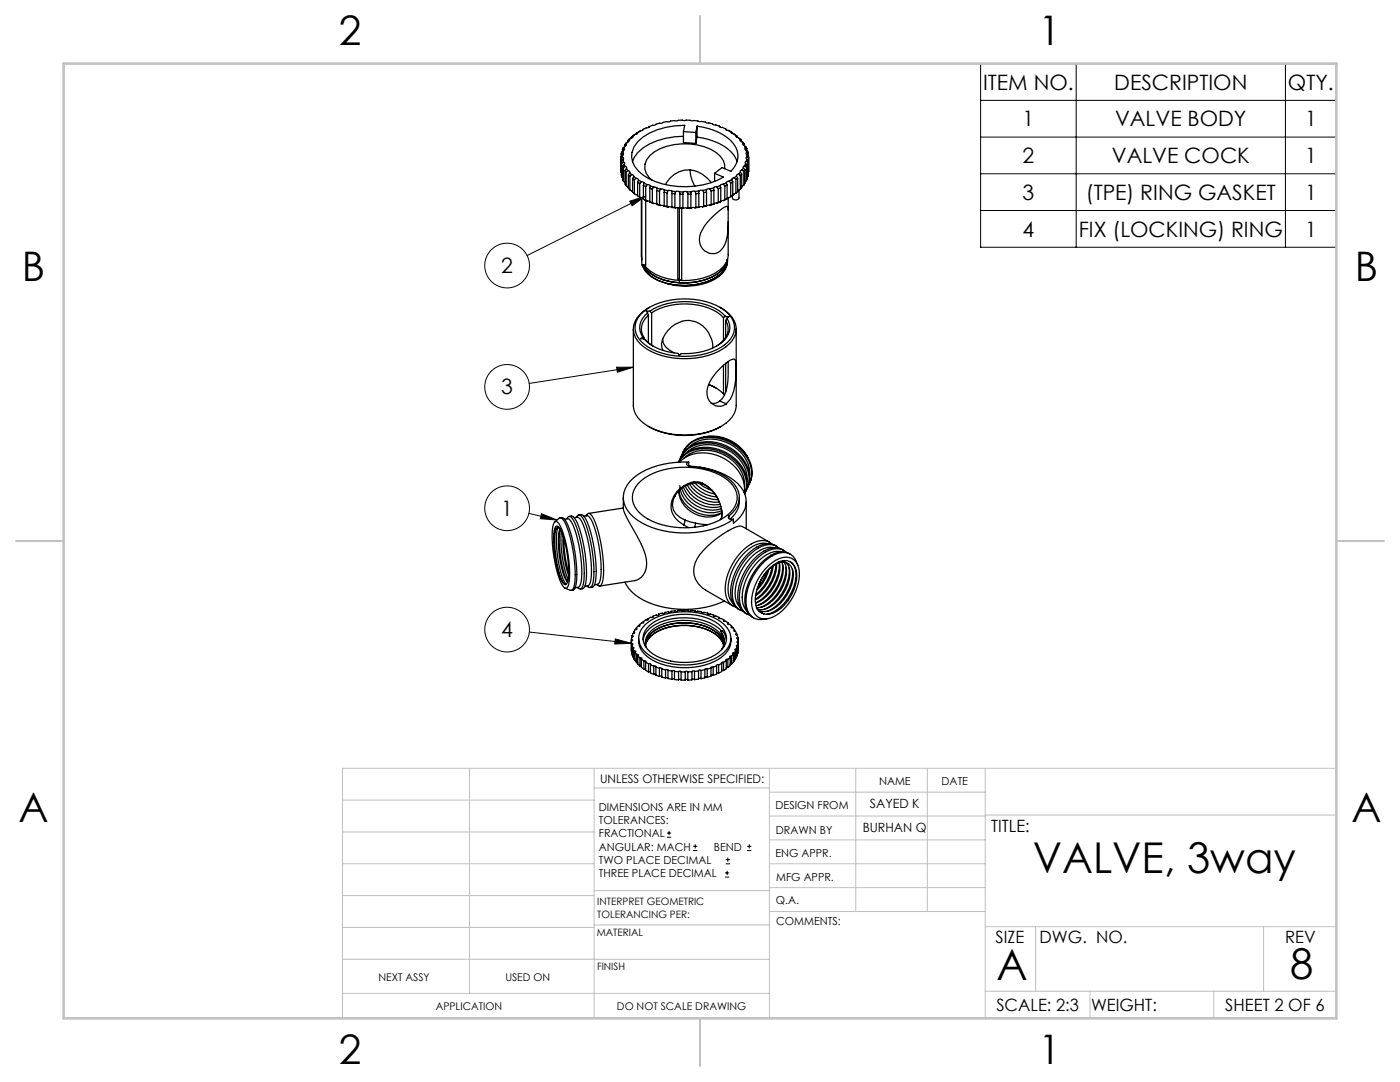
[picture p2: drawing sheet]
<svg xmlns="http://www.w3.org/2000/svg" width="279mm" height="216mm" viewBox="0 0 279 216" stroke-linecap="round" stroke-linejoin="round" font-family="sans-serif">
<g fill="none" stroke="#000" stroke-width=".2">
<path d="M195.7 12.7h71v36.6h-71zM214.8 12.7v36.6M256.5 12.7v36.6M128.9 39.1l-23.7 11.9M195.7 27.4h71M195.7 34.7h71M195.7 20h71M125.7 40.1l3.2-1-2.8 2zM195.7 42h71M123.1 73.3h3.3l-3.2 1zM126.4 73.3l-20.8 3.2M105.5 102.4l5.7 1.4"/>
<path d="M108.1 102.5l3.1 1.3-3.4-.3zM105.6 126.1l20.4 2.3M122.8 127.5l3.2 .9-3.3 .1zM133.1 167.1h.8M133.1 166.2h.8M133.5 165.8v.8M138.3 169.7h.9M138.3 168.9h.9M138.8 168.5v.8M144.7 175h.8M144.7 174.2h.8M144.8 172.4h.9"/>
<path d="M144.8 171.5h.9M145.1 173.8v.8M145.3 171.1v.8M149.1 169.7h.9M149.1 168.9h.9M149.5 168.5v.8"/>
<circle cx="101.2" cy="53" r="4.5"/>
<circle cx="101.2" cy="77.2" r="4.5"/>
<circle cx="101.2" cy="101.4" r="4.5"/>
<circle cx="101.2" cy="125.6" r="4.5"/>
</g>
<g fill="none" stroke="#c0c0c0" stroke-width=".2">
<path d="M68.4 159.7h50.2M93.7 153.3v44.9M118.6 153.3v49.9M118.6 157.2h34.9M153.5 153.3v49.9M153.5 158.1h43.1M170.8 153.3v28.6M185.1 153.3v28.6M196.6 153.3v49.9M266.7 153.3h-198.3v49.9M68.4 178.7h50.2M68.4 172.4h50.2"/>
<path d="M68.4 166h50.2M118.6 177.7h35.1M153.5 167.6h43.1M153.5 162.8h43.1M153.5 172.4h43.1M153.5 177.1h43.1M196.6 162.6h70.1M68.4 198.2h85.1M68.4 185.1h50.2M68.4 191.4h50.2M118.6 191.4h34.9M118.6 184.6h35.1"/>
<path d="M153.7 181.9h42.9M196.6 197.8h70.1M196.6 184.9h70.1M206.7 184.9v12.9M217.5 197.8v5.4M242.2 197.8v5.4M252.2 184.9v12.9"/>
</g>
<path d="M139.7 3.2v9.5M3.2 107.9h9.5M266.7 107.9h9.5M139.7 203.2v9.5" fill="none" stroke="#c0c0c0" stroke-width=".25"/>
<path d="M12.7 12.7h254v190.5h-254z" fill="none" stroke="#c0c0c0" stroke-width=".5"/>
<path d="M125.7 40.1l3.2-1-2.8 2zM122.8 127.5l3.2 .9-3.3 .1zM108.1 102.5l3.1 1.3-3.4-.3zM123.1 73.3h3.3l-3.2 1z" fill="#000"/>
<g fill="none" stroke="#000" stroke-width=".25">
<path d="M123.9 34.1v.3M123.9 31.4v3M123.9 34.4h.1M124 30.7v.6M124 32.2l.1 .4M124 32.2l.1 3.1M124.1 35.3l.2 .2M124.1 32.6v2.7M124.2 29.8v.4M124.3 31v.4M124.3 31l-.4 .3v.3l.4-.2M124.3 31.4a.22 .22 0 0 1 .1 .2 .22 .22 0 0 1-.1 .3"/>
<path d="M124.3 33.1l.1 .4M124.3 33.1v2.8l.1 .3M124.3 30.5a.22 .22 0 0 1 .1 .3 .22 .22 0 0 1-.1 .2M124.3 30.5l-.3 .2M124.3 31.9l.1 .4M124.3 31.9l-.3 .3M124.4 30.1l-.1 .4M124.4 30.1l-.4 .3v.3M124.4 32.3a.23 .23 0 0 1 .2 .2 .23 .23 0 0 1 0 .2M124.4 32.3l-.3 .3M124.4 36.2l.4 .3M124.4 33.5v2.7"/>
<path d="M124.5 29.6a.23 .23 0 0 1 .1 .3 .23 .23 0 0 1-.2 .2M124.5 29.6l-.3 .2M124.6 32.7l.2 .5M124.6 32.7l-.3 .4M124.7 28.9v.3M124.7 29.2l-.2 .4M124.7 29.2l-.5 .6M124.7 34l.3 .3M124.7 34v2.7l.3 .4M124.8 33.2a.25 .25 0 0 1 .2 .1 .25 .25 0 0 1 0 .3M124.8 33.2l-.4 .3M124.9 28.8a.25 .25 0 0 1 .1 .3 .25 .25 0 0 1-.3 .1"/>
<path d="M124.9 28.8l-.2 .1M125 37.1l.4 .2M125 34.3v2.8M125 33.6l.3 .5M125 33.6l-.3 .4M125.2 28.3l-.3 .5M125.2 28.3l-.5 .6M125.3 28.1v.2M125.3 34.1l.3 .1v.2M125.3 34.1l-.3 .2M125.4 34.9l.3 .3M125.4 34.9v2.7l.3 .3"/>
<path d="M125.5 28v.2l-.3 .1M125.5 28l-.2 .1M125.6 34.4l.5 .4M125.6 34.4l-.2 .5M125.7 37.9l.5 .3M125.7 35.2v2.7M125.9 27.5l-.4 .5M125.9 27.5l-.6 .6M126.1 34.8l.3 .2 .1 .2M126.1 34.8l-.4 .4M126.1 27.3v.2M126.2 35.6l.4 .3"/>
<path d="M126.2 35.6v2.8l.4 .2M126.3 27.2v.2l-.4 .1M126.3 27.2l-.2 .1M126.5 35.2l.4 .4M126.5 35.2l-.3 .4M126.6 38.6l.6 .3M126.6 35.9v2.7M126.8 26.8l-.5 .4M126.8 26.8l-.7 .5M126.9 35.6l.4 .1 .1 .2M126.9 35.6l-.3 .3M127.1 26.5v.2"/>
<path d="M127.2 36.4l.5 .2M127.2 36.4v2.7l.5 .2M127.3 26.5l-.1 .2-.4 .1M127.3 26.5h-.2M127.4 35.9l.6 .4M127.4 35.9l-.2 .5M127.6 39.3l.4 .2M127.7 39.3l.3 .2M127.7 36.6v2.7M127.8 26.1l-.5 .4M127.8 26.1l-.7 .4M128 36.3h.4l.1 .2"/>
<path d="M128 36.3l-.3 .3M128 39.5l.4 .1M128 39.5v11.6M128.4 25.8l-.2 .2-.4 .1M128.4 25.8l-.2 .2M128.4 39.7l.8 .4M128.4 37l.5 .2M128.4 37v2.7M128.5 36.5l.7 .3M128.5 36.5l-.1 .5M128.9 37.2v15.7h-.8v-13.4M129.2 36.8l.4 .1 .2 .2"/>
<path d="M129.2 36.8l-.3 .4M129.6 25.3l-.1 .1M129.6 25.3l3.5-1 2.3-.3h1.9l2 .1 2.2 .4 1.7 .5 1.6 .7M129.6 25.3l-.2 .2-1 .3M129.7 37.6l.5 .1M129.7 37.6v2.7M129.8 37.1l.7 .2M129.8 37.1l-.1 .5M130.2 37.7v2.8M130.5 37.3l.4 .1 .2 .1M130.5 37.3l-.3 .4M131.1 38l.5 .2"/>
<path d="M131.1 38v2.7M131.1 37.5l.8 .2M131.1 37.5v.5M131.6 38.2v2.7M131.9 37.7l.6 .2M131.9 37.7l-.3 .5M132.5 37.9l.8 .1M132.5 37.9l.1 .5M132.6 38.4l.5 .1M132.6 38.4v2.7M133.1 38.5v2.7M133.3 38l.7 .1"/>
<path d="M133.3 38l-.2 .5M134 38.1l.9 .1M134 38.1l.1 .5M134.1 38.6l.6 .1M134.1 38.6v2.7M134.7 38.7v2.7M134.9 38.2l.7 .1M134.9 38.2l-.2 .5M135.6 38.3h.8M135.6 38.3l.1 .4M135.7 38.7l.6 .1M135.7 38.7v2.8"/>
<path d="M136.3 38.8v2.7M136.4 26.3l.3-1.3a13 13 0 0 0-9.5 3.3 4 4 0 0 0 .2 5.8 14.3 14.3 0 0 0 11.3 3.1 14.1 14.1 0 0 0 5.7-1.9l-1.8-.7M136.4 27.2a12.9 12.9 0 0 0-9.2 3.3l-.7 1-.3 .8M136.4 26.3l2.5 .1M136.4 26.3v2.1l2.5 .2M136.4 38.3l-.1 .5M137.1 38.3h-.7M137.1 38.3l.2 .5M137.3 38.8v2.7M137.7 33.9a5.2 5.2 0 0 0-4.9 2.9M137.7 33.9a6.2 6.2 0 0 1 4.2 2.5M137.7 33.9a6.2 6.2 0 0 0 1 3.2"/>
<path d="M137.9 38.7l-.6 .1M137.9 38.7v2.8M138 38.3h-.9M138 38.3l-.1 .4M138.7 38.2l-.7 .1M138.7 38.2l.2 .5M138.9 26.4v2.2M138.9 38.7v2.7M139.1 25.2a11 11 0 0 1 7.3 3.5 3.9 3.9 0 0 1-.5 5.5l-1.8-.8-1.5 1.2M139.1 27.3a11 11 0 0 1 7.3 3.6l.7 1.3M139.1 25.2l-.2 1.2M139.1 27.3l-.2 1.3"/>
<path d="M139.1 25.2v2.1M139.5 38.6l-.6 .1M139.5 38.6v2.7M139.5 38.1l-.8 .1M139.5 38.1v.5M140.2 38l-.7 .1M140.2 38l.2 .4M140.4 38.4v2.8M141 37.8l-.8 .2M141 37.8v.5M141 38.3l-.6 .1M141 38.3v2.7"/>
<path d="M141.7 37.7l-.7 .1M141.7 37.7l.2 .4M141.9 38.1v2.7M142.4 37.5l-.7 .2M142.4 37.5l.1 .5M142.5 38l-.6 .1M142.5 38v2.7M142.6 34.6v1.6M143.1 37.3h-.4l-.3 .2M143.1 37.3l.2 .4M143.3 37.7v2.7M143.6 25.2v.1"/>
<path d="M143.8 37l-.7 .3M143.8 37v.5M143.8 37.5l-.5 .2M143.8 37.5v2.7M144.3 36.8h-.3l-.2 .2M144.3 36.8l.3 .3M144.6 33.7a3.4 3.4 0 0 0-1.7-3.3 12.1 12.1 0 0 0-12.3-.1 3.4 3.4 0 0 0-1.6 4.3l.5 .8 .6 .5M144.6 39.9l-.3 .1M144.6 37.1v2.8M144.8 25.7l.2 .2 .9 .5M144.8 25.7l.1 .2M145 36.5l-.7 .3"/>
<path d="M145 36.5l.1 .4M145.1 36.9l-.5 .2M145.1 39.6l-.5 .3M145.1 39.6l-.8 .4M145.1 36.9v2.7M145.3 39.4v2.5M145.4 26.1l.3 .1M145.5 36.2h-.4l-.1 .3M145.5 36.2l.3 .3M145.7 26.2l.4 .2M145.8 39.2l-.7 .3M145.8 36.5v2.7"/>
<path d="M145.9 26.4l.1 .2 .4 .1M145.9 26.4h.2M146.1 35.8l-.6 .4M146.1 35.8l.1 .5M146.1 26.4v.2M146.2 36.3l-.4 .2M146.2 36.3v2.7l-.4 .2M146.3 38.8l-.1 .1M146.4 26.7l.5 .4M146.4 26.7l.7 .5M146.5 35.5l-.3 .1-.1 .2M146.5 35.5l.4 .3"/>
<path d="M146.9 38.5l-.7 .3M146.9 35.8v2.7M146.9 27.1v.2l.4 .1M146.9 27.1l.2 .1M147 35.1l-.5 .4M147 35.1l.2 .4M147.1 27.2v.2M147.2 35.5l-.3 .3M147.2 35.5v2.8l-.3 .2M147.3 27.4l.4 .4M147.3 27.4l.6 .6M147.4 34.7l-.3 .2-.1 .2"/>
<path d="M147.4 34.7l.3 .3M147.5 37.9v1.6a.75 .75 0 0 1-1.3 0v-.5M147.7 27.8v.3l.3 .1M147.7 27.8l.2 .2M147.7 37.8l-.5 .2M147.7 35v2.8M147.8 34.3l-.4 .4M147.8 34.3l.2 .4M147.9 28v.2M148 28.2l.3 .5M148 28.2l.6 .6M148 34.7l-.3 .3"/>
<path d="M148 34.7v2.8l-.3 .3M148.1 33.9l-.3 .2v.2M148.1 33.9l.3 .3M148.3 28.7a.25 .25 0 0 0 0 .2 .25 .25 0 0 0 .2 .2M148.3 28.7l.3 .1M148.4 33.5l-.3 .4M148.4 33.5l.3 .4M148.4 36.9l-.4 .3M148.4 34.2v2.7M148.5 29.1l.3 .4M148.5 29.1l.6 .6M148.6 28.8v.3"/>
<path d="M148.6 33.1a.25 .25 0 0 0-.2 .1 .25 .25 0 0 0 0 .3M148.6 33.1l.4 .2M148.7 33.9l-.3 .3M148.7 33.9v2.7l-.3 .3M148.8 29.5a.23 .23 0 0 0-.1 .3 .23 .23 0 0 0 .2 .1M148.8 29.5l.3 .2M148.8 32.6l-.2 .5M148.8 32.6l.3 .4M148.9 29.9l.1 .5M148.9 29.9l.3 .3 .1 .4M148.9 32.2a.23 .23 0 0 0-.2 .2 .23 .23 0 0 0 .1 .2M148.9 32.2l.4 .2"/>
<path d="M149 36.1l-.3 .2M149 33.3v2.8M149 30.4a.22 .22 0 0 0-.1 .2 .22 .22 0 0 0 .2 .2M149 30.4l.3 .2M149 31.7l-.1 .5M149 31.7l.4 .4M149.1 29.7v.4M149.1 30.8v.5M149.1 30.8l.3 .4v.3l-.3-.2M149.1 31.3a.22 .22 0 0 0-.2 .2 .22 .22 0 0 0 .1 .2M149.1 33l-.1 .3M149.1 33v2.7l-.1 .4"/>
<path d="M149.3 35.2l-.2 .1M149.3 32.4v2.8M149.3 30.6v.5M149.4 32.1l-.1 .3M149.4 32.1l-.1 3.1M149.4 34.2v.1M149.4 34.1v.1M149.4 31.4v2.8M128 51.1l.1 .7M128.4 52.9a5 5 0 0 0 2.7 2.5 13.3 13.3 0 0 0 12.1-.7 3.9 3.9 0 0 0 2-3 4 4 0 0 1-2 2.9 13 13 0 0 1-13.3 0l-.9-.8-.6-.9M128.6 52.9a8.7 8.7 0 0 0 6.9 3M129.2 40.1l.5 .1"/>
<path d="M129.7 40.3l.5 .2M129.7 40.3l.8 .3M130.2 40.5l.3 .1M130.5 40.6h.4l.2 .2M131.1 40.7l.5 .2M131.1 40.7v.1M131.1 40.8l.8 .2M131.6 40.9l.3 .1M131.9 41l.6 .2M132.5 41.2l.8 .1M132.6 41.1l-.1 .1M132.6 41.1l.5 .1"/>
<path d="M133.1 41.2l.2 .1M133.3 41.3l.7 .1M134 41.4l.9 .1M134.1 41.3l-.1 .1M134.1 41.3l.6 .1M134.7 41.4l.2 .1M134.9 41.5h.7M135.3 41.4v14.3l.3 .4M135.6 41.5v14.6M135.6 41.5l.8 .1M135.7 41.5h-.1M135.7 41.5h.6"/>
<path d="M136 41.6v14.1l-.4 .4M136.3 41.5l.1 .1M137.1 41.6h-.7M137.3 41.5l-.2 .1M137.9 41.5h.1M137.9 41.5h-.6M138 41.5l-.9 .1M138.7 41.5h-.7M138.9 41.4l-.2 .1M139.5 41.4h.1M139.5 41.3l-.6 .1M139.5 41.3h.1"/>
<path d="M139.5 41.4l-.8 .1M140.2 41.3l-.7 .1M140.4 41.2l-.2 .1M141 41.1l-.8 .2M141 41v.1M141 41l-.6 .2M141.7 41l-.7 .1M141.9 40.8l-.2 .2M142.2 43.3l2.3-1.9 .5-.2 .3 .1a30.1 30.1 0 0 1-.4 6.8 2.73 2.73 0 0 1-4.3 2 3 3 0 0 1-.7-3.7 10.1 10.1 0 0 1 2.3-3.1zM142.4 40.7l-.7 .3M142.4 40.7h.1M142.5 40.7h-.1"/>
<path d="M142.5 40.7l-.6 .1M143.1 40.5l-.6 .2M143.3 40.4l-.2 .1M143.8 40.2l-.5 .2M143.8 40.2l-.7 .3M144.3 40l-.5 .1M145.1 52.7a5 5 0 0 1-3.7 3.6 13.4 13.4 0 0 1-8.3 .3M145.2 51.6a4.2 4.2 0 0 1-2.7 4 13.2 13.2 0 0 1-12.5-.4 4.1 4.1 0 0 1-1.8-2.3 4.6 4.6 0 0 0 3.1 3.1 13.6 13.6 0 0 0 11.1-.3 4.2 4.2 0 0 0 2.8-3.7M145.3 44.2v6.7a4.2 4.2 0 0 1-2.6 3.6 13 13 0 0 1-7 1.5M126.4 65.6v15.3a5.4 5.4 0 0 0 3.7 4.5 15.7 15.7 0 0 0 14.8-1 4.5 4.5 0 0 0 2-3.5v-15.3M128.3 67.2l-.5 .4h.7M128.3 67.2l.2 .1"/>
<path d="M128.4 62.2a14.6 14.6 0 0 1 12.4-2 7.6 7.6 0 0 1 5.6 4.1 4.4 4.4 0 0 1-2.5 5 15.3 15.3 0 0 1-14.7-.1 4.1 4.1 0 0 1-1.9-5.8zM128.5 67.3v.3M128.5 67.6l1.9 1.5M129.2 62.4a3.4 3.4 0 0 0-.9 4.8M129.2 62.4l.2 .5M129.4 62.9a3.3 3.3 0 0 0-.9 4.4M129.4 62.9v5.5M129.6 61.3a5.8 5.8 0 0 0-3.2 4 5.3 5.3 0 0 0 3.7 4.9 15.7 15.7 0 0 0 14.8-1 4.1 4.1 0 0 0 0-7.1l-1.2-.8M129.7 62.1a13.7 13.7 0 0 1 13.9-.1l1.2 1.1M129.7 62.1h-.7l.2 .3M129.7 62.1l.4 .3M130.1 62.4a13 13 0 0 1 13.7 .4l.6 .6"/>
<path d="M130.1 62.4v6.5M132.2 67.6a3.3 3.3 0 0 0 2.3 2.8M135.4 70.7l.3 .1M142.2 69.4a5.1 5.1 0 0 0-6.1-5.3 6 6 0 0 0-4.1 4.5l.1 .8 .2 .5M142.2 69.3v.1M142.9 77.4l-1.5-.7a7.5 7.5 0 0 1 3 1.9M143.8 73.5l1.1-1.1a1.97 1.97 0 0 1 1.7-.7 5.6 5.6 0 0 1 .3 3.3l-.1 .8a6 6 0 0 1-2.4 5.1 2.63 2.63 0 0 1-2.7-.7 2.63 2.63 0 0 1-.5-2.8 9 9 0 0 1 2.6-3.9zM144.4 63.4v4.5M144.4 72.9v5.7M144.4 78.6l.2 .2M144.8 63.1l.7 .1-.4 .3M144.8 63.1l-.4 .3"/>
<path d="M144.8 64a3.5 3.5 0 0 1-1.5 4.9l-.4 .2M144.8 64v3.3M144.8 72.5v5.7M145.1 63.5a3.5 3.5 0 0 1-1.2 5 12.5 12.5 0 0 1-7.9 2.1l-.5 .3-.2-.4a10 10 0 0 1-6.8-2.9M145.1 63.5l-.3 .5M145.3 72.1v2.8a6.7 6.7 0 0 1-1.6 5.1M124.4 99.3a5.2 5.2 0 0 0 .5 3.6l.3 .7a42.5 42.5 0 0 1 3.6 7.1 4.1 4.1 0 0 1-1.4 4.9l-.7 .2-7 1.1M127.3 96.5a13 13 0 0 1 9.8-3.3 13 13 0 0 1 8.7 3.2 4.1 4.1 0 0 1-.8 6.5 15.8 15.8 0 0 1-16.5 .1 4.2 4.2 0 0 1-1.6-5.8zM129.4 85.1a15.4 15.4 0 0 0 14.5 0M134.8 98.9a2.97 2.97 0 0 0 .9 4.3l1 .6M135.4 92.2a6.2 6.2 0 0 1 7-2.5 8 8 0 0 1 6.6 7l-.4 1.8a5.8 5.8 0 0 0-1.7-6.8 8.4 8.4 0 0 0-9.7-1.5 4.8 4.8 0 0 0-1.8 2M135.6 91.8a5.7 5.7 0 0 1 6.3-3.4 8.4 8.4 0 0 1 7.5 6.3 4.8 4.8 0 0 1-.5 3.3"/>
<path d="M135.6 92.2a7.2 7.2 0 0 1 8.3-1 7.2 7.2 0 0 1 4.6 7.1M135.7 96.9a6.2 6.2 0 0 0 6.7 5.4l1.6-.4M135.8 91.4a5.8 5.8 0 0 1 6.3-3.2 8.4 8.4 0 0 1 7.5 6.3 4.9 4.9 0 0 1-.5 3.1M136.1 97.4a6.4 6.4 0 0 0 7.9 4.1M136.1 90.7a5.7 5.7 0 0 1 6.4-3.4 8.4 8.4 0 0 1 7.5 6.3 4.8 4.8 0 0 1-.6 3.3M136.3 90.3a5.8 5.8 0 0 1 6.2-3.2 8.4 8.4 0 0 1 7.5 6.3 4.9 4.9 0 0 1-.4 3M136.4 97.2a6.4 6.4 0 0 0 7.5 3.9M136.4 91.5a7 7 0 0 1 8.3-.6 6.8 6.8 0 0 1 3.9 6.2M136.4 97a4.4 4.4 0 0 0-1.6 6.4l1.6 1.3M136.4 97h.2M136.6 97a5.1 5.1 0 0 0-2 2.2M136.8 97a6.5 6.5 0 0 0 6.9 3.6"/>
<path d="M136.9 90.4a7 7 0 0 1 8.3-.6 6.8 6.8 0 0 1 3.9 6.2M137.2 96.8a6.6 6.6 0 0 0 6.4 3.4M137.5 92.2a16.4 16.4 0 0 0-11.1 3.2 4.8 4.8 0 0 0 0 7.8 16.8 16.8 0 0 0 12.4 3 15.8 15.8 0 0 0 7.6-2.6M137.5 92.2l-.5 .3 .3 .4a15 15 0 0 1 8.7 3.1 4.3 4.3 0 0 1-.5 7M137.5 92.2v.8M137.5 89.3a7 7 0 0 1 8.2-.7 6.8 6.8 0 0 1 3.9 6.3M137.6 96.6a6.7 6.7 0 0 0 5.7 3.1M138.1 96.5a6.7 6.7 0 0 0 5 2.7M138.5 96.1h.8l.9 .3M138.5 96.1l-1.2 .4-.9 .5M138.5 96.1l.2 .3M138.7 96.4a6.6 6.6 0 0 0 3.9 2.2"/>
<path d="M138.7 96.4l1.6 .2M138.7 96.4l-1 .2-1.1 .4M139.5 96.4l.9 .7 1.6 .7M139.5 93.2a13.3 13.3 0 0 1 8.3 4 4.6 4.6 0 0 1-.7 6.6l-.7 .6v-.8M140.2 96.4l.9 .5 1 .9M140.2 96.4l.1 .2M140.3 96.6l.8 .4 1 .9M140.4 87.2a8.1 8.1 0 0 1 8.9 4.2M142.1 97.9l.8 1 .5 .9M142.1 97.8a6.9 6.9 0 0 1 1.9 5.7M142.1 97.8v.1M143.7 80l-1.1 .5h-.6"/>
<path d="M143.7 80l1.2 .6M147.6 99.3a4.7 4.7 0 0 1-1.9 4.3M110.5 108.2v-1.7a1.38 1.38 0 0 1 .7-1.5 6.2 6.2 0 0 1 1.6 3.5 19.7 19.7 0 0 1 .5 7.6l-.5 .6M110.5 108.2a5.4 5.4 0 0 1 .5-2.8l.2-.2 .6 .4a21.4 21.4 0 0 0 1.4 10.4M110.5 108.2a19.5 19.5 0 0 0 1.8 8l.5 .5M110.6 104.3l.2-.2a.8 .8 0 0 1 .9 .6 23.9 23.9 0 0 1 1.8 11.7 .9 .9 0 0 1-.6 1 3.7 3.7 0 0 1-1.5-2.5 25 25 0 0 1-1.1-9.9zM110.7 104.1l1.1-.8a2.94 2.94 0 0 1 1.5 2.2 25.5 25.5 0 0 1 1.2 11.7l-.1 .3-.4 .3-1.2-.4M110.9 105.6a21.4 21.4 0 0 0 1.2 10.2l.4 .7 .3 .2M111.3 105.3a20.1 20.1 0 0 0 1.4 11l.3 .2M111.7 105.6a18.3 18.3 0 0 0 1.1 9.9l.5 .5M111.8 103.3h.3a2.94 2.94 0 0 1 1.5 2.2 25.5 25.5 0 0 1 1.2 11.6 .76 .76 0 0 1-.8 .7M112 106.1a22.5 22.5 0 0 0 1.4 9.5"/>
<path d="M112.4 106.9a21.9 21.9 0 0 0 1.1 7.9M112.5 107.4l.4 4.1 .6 2.8M112.7 103.6l.6-.1a.96 .96 0 0 1 .8 .7 24.6 24.6 0 0 1 1.8 12 1.03 1.03 0 0 1-1.1 1.1M113.1 103.5a.55 .55 0 0 1 .4-.4 .55 .55 0 0 1 .6 .2 18.2 18.2 0 0 1 2.3 8.4 12.1 12.1 0 0 1-.2 5.5l-.4 .3-.6-.3M113.6 103a.88 .88 0 0 1 1.2 .5 25.6 25.6 0 0 1 2.1 12.9 1.09 1.09 0 0 1-1.1 1.1M114.6 103.3l.6-.1a.96 .96 0 0 1 .8 .7 24.6 24.6 0 0 1 1.9 12 1.03 1.03 0 0 1-1.2 1.1M115 103.2a.55 .55 0 0 1 .4-.4 .55 .55 0 0 1 .6 .2 18.2 18.2 0 0 1 2.4 8.4 12.1 12.1 0 0 1-.3 5.5l-.4 .3-.5-.3M115.5 102.7a.88 .88 0 0 1 1.2 .5 25.6 25.6 0 0 1 2.1 12.9 1.09 1.09 0 0 1-1 1.1M116.5 103l.6-.1a.96 .96 0 0 1 .8 .7 24.6 24.6 0 0 1 1.9 12 1.03 1.03 0 0 1-1.2 1.1M117 102.9a.55 .55 0 0 1 .4-.4 .55 .55 0 0 1 .5 .2 18.2 18.2 0 0 1 2.4 8.4 12.1 12.1 0 0 1-.3 5.5l-.3 .3-.6-.3M124.4 101.4l-7 1M124.7 116.2a9 9 0 0 0 5.9 4.5 19.8 19.8 0 0 0 14-.8"/>
<path d="M136.4 104.7l1 .6M136.7 103.8l2.1 .6M136.7 103.8l-.3 .9M138.8 104.4l1.7 .3M138.8 104.4l-.2 .8M140.5 104.7l-.1 .2M140.5 104.7h.7M140.9 117.8l5.3 3.1M143.8 103.5v.2M144 101.7l.1 1.1-.2 .7M144.1 102.3a6.2 6.2 0 0 1-8.6-4.4 5.7 5.7 0 0 0 8.5 4.5l.1-.1M145.5 103a.4 .4 0 0 0-.1 .5 .4 .4 0 0 0 .5 .1h.5"/>
<path d="M145.5 103v.5M148.9 100.1v5.4M151.4 116.7a5.3 5.3 0 0 0 .1 5.2l.9 .6M151.4 116.7a8.3 8.3 0 0 1 4.4-4.7 2.35 2.35 0 0 1 3.2 2.2 8.7 8.7 0 0 1-4.6 8.1l-.7 .2h-1.3M153.1 114a9.6 9.6 0 0 1-1.9 3.2M153.1 108.5a5.3 5.3 0 0 0-4.9 2.2 9.7 9.7 0 0 0-2.7 8.3l.8 1.4M153.4 112.8a4.6 4.6 0 0 1 4.5-1.4 3.2 3.2 0 0 1 1.6 3.2 10.3 10.3 0 0 1-5.4 8.6 2.7 2.7 0 0 1-4.1-2.3 10.3 10.3 0 0 1 3.4-8.1zM153.4 113.6a8.6 8.6 0 0 1-2.3 4.1M153.6 108.2l-5.4-3.1a1.5 1.5 0 0 0-1.4 .1 19.2 19.2 0 0 0-7.7 6.3 4.4 4.4 0 0 0 1.8 6.3M154.1 108.6a3.3 3.3 0 0 0-4.2 0 11.1 11.1 0 0 0-5.1 10.1 2.88 2.88 0 0 0 2 2.4M154.1 113.1a9.6 9.6 0 0 1-3.3 5.5M154.3 112.9a8.7 8.7 0 0 1-3.5 6"/>
<path d="M154.5 109.3a5.3 5.3 0 0 0-4.9 2.2 9.7 9.7 0 0 0-2.7 8.3l.8 1.4M154.9 112.6a9.4 9.4 0 0 1-4.1 7M155 112.5a8.2 8.2 0 0 1-4.3 7.2M155 109a3.9 3.9 0 0 0-4.7 .6 11 11 0 0 0-4.4 9.7 3.1 3.1 0 0 0 1.8 2.4M155.5 109.4a3.3 3.3 0 0 0-4.2 0 11.1 11.1 0 0 0-5.1 10.1 2.88 2.88 0 0 0 2 2.4M155.9 112.2h.8M156 110.1a5.3 5.3 0 0 0-5 2.3 9.7 9.7 0 0 0-2.7 8.2l.8 1.4M156 112.2a6.4 6.4 0 0 1-1.1 5.6 6.7 6.7 0 0 1-4 3.1M156.2 112.5a8.9 8.9 0 0 1-4.9 8.3M156.2 111.9a2.99 2.99 0 0 1 .8 2.7 8.2 8.2 0 0 1-5 6.6h-1.1M156.4 109.8a3.9 3.9 0 0 0-4.7 .7 11 11 0 0 0-4.4 9.6 3.1 3.1 0 0 0 1.8 2.4M156.7 112.2a2.09 2.09 0 0 1 1.6 2.3 8.2 8.2 0 0 1-5.1 7.5h-.8l-.7-.1-.4-.3"/>
<path d="M156.7 112.2a4.6 4.6 0 0 0-4.1 2.4l-1.2 2.1M156.9 112.3a2.65 2.65 0 0 1 .7 2.3 8.4 8.4 0 0 1-4.6 6.8l-.8 .2-1.1-.1M156.9 113.2a9 9 0 0 1-5.1 8M156.9 110.2a3.3 3.3 0 0 0-4.2 0 11.1 11.1 0 0 0-5 10.1 2.88 2.88 0 0 0 2 2.5M157.5 113.3a8.9 8.9 0 0 1-4.9 8.2M157.7 110.6a3.9 3.9 0 0 0-4.6 .7 11 11 0 0 0-4.4 9.6 3 3 0 0 0 1.7 2.4M157.7 112.1a2.87 2.87 0 0 1 1.2 2.9 9.2 9.2 0 0 1-5.2 7.4l-.7 .2M158.1 113.6a8.8 8.8 0 0 1-5 8.4M159.2 112.8a2.99 2.99 0 0 0-3.1-2.6 8.4 8.4 0 0 0-5.8 4.8 8.7 8.7 0 0 0-1.1 6.8 2.94 2.94 0 0 0 3.9 1.7M126 129.5v.5M126 127.9v1.7M126 127.6l.3 .1-.3 .2v.5"/>
<path d="M126 127.6v.3M126 128.4l.3 .1-.2 .2M126 128.4v1.6M126 130h.1M126.1 128.7l.1 .4M126.1 128.7v1.6l.1 .5M126.2 126.8l.2 .2-.3 .1-.1 .5M126.2 126.8v.3M126.2 129.1l.3 .1-.2 .2M126.2 130.8h.1M126.2 129.1v1.7M126.3 129.4l.2 .5"/>
<path d="M126.3 129.4v1.7l.2 .4M126.5 126.1l.2 .2-.4 .1-.1 .4M126.5 126.1v.3M126.5 129.9l.4 .1-.2 .2M126.5 131.5h.2M126.5 129.9v1.6M126.7 130.2l.4 .4M126.7 130.2v1.6l.4 .4M127 125.4l.1 .1-.3 .1-.3 .5M127 125.4v.2M127.1 130.6l.3 .1-.1 .2M127.1 132.2h.2"/>
<path d="M127.1 130.6v1.6M127.3 130.9l.4 .4M127.3 130.9v1.6l.4 .4M127.5 127.4a4.4 4.4 0 0 0 2.7 4.3 14 14 0 0 0 13.9-.7 4 4 0 0 0 1.8-3.6M127.6 124.7h.1a.26 .26 0 0 1-.1 .3 .26 .26 0 0 1-.3 0l-.3 .4M127.6 124.7v.2M127.7 131.3h.4l-.1 .2M127.7 132.9h.3M127.7 131.3v1.6M128 131.5l.5 .4M128 131.5v1.6l.5 .4M128.4 124v.2l-.3 .1-.5 .4"/>
<path d="M128.4 124v.3M128.5 131.9h.4l-.1 .2M128.5 133.5h.3M128.5 131.9v1.6M128.6 124.8a12.5 12.5 0 0 1 10.6-2.5 8.6 8.6 0 0 1 6.2 3.5 3.7 3.7 0 0 1-1.6 4.9 13.8 13.8 0 0 1-14.7-.3 3.6 3.6 0 0 1-.5-5.6zM128.8 128.4v.5M128.8 128.7a5.1 5.1 0 0 1 3.8-3.3 11.7 11.7 0 0 1 10.7 1.5l.6 .7 .6 1.3M128.8 132.1l.6 .3M128.8 132.1v1.6l.6 .4M129 128.2a6.2 6.2 0 0 1 4.5-3 11.7 11.7 0 0 1 9.8 1.8l.6 .6 .5 1.1M129.3 123.5v.2h-.4l-.5 .3M129.3 123.5v.2"/>
<path d="M129.4 132.4a.22 .22 0 0 1 .3 0 .22 .22 0 0 1 .1 .2M129.4 134.1h.4M129.4 132.4v1.7M129.6 124.8a12.4 12.4 0 0 1 12.2-1.2 4.8 4.8 0 0 1 3.2 3.7 4.4 4.4 0 0 1-3.1 3.8 13 13 0 0 1-11.5-.6 3.4 3.4 0 0 1-1.3-5.2zM129.8 132.6l.7 .3M129.8 132.6v1.7l.7 .3M130.3 123a.28 .28 0 0 1-.1 .3 .28 .28 0 0 1-.4-.1l-.5 .3M130.3 123v.2M130.5 132.9a.24 .24 0 0 1 .2-.1 .24 .24 0 0 1 .2 .3M130.5 134.6h.4M130.5 132.9v1.7M130.9 133.1l.7 .2"/>
<path d="M130.9 133.1v1.6l.7 .3M131.4 122.6a.3 .3 0 0 1-.2 .2 .3 .3 0 0 1-.3-.1l-.6 .3M131.4 122.6v.1M131.6 133.3a.25 .25 0 0 1 .3-.1 .25 .25 0 0 1 .2 .3M131.6 135h.5M131.6 133.3v1.7M132.1 133.5l.7 .2M132.1 133.5v1.6l.7 .2M132.6 122.2a.33 .33 0 0 1-.5 .2l-.7 .2M132.6 122.2v.1M132.8 133.7a.27 .27 0 0 1 .3-.1 .27 .27 0 0 1 .2 .2M132.8 135.3h.5"/>
<path d="M132.8 133.7v1.6M133.3 133.8l.8 .1M133.3 133.8v1.6l.8 .1M133.9 122a.36 .36 0 0 1-.6 .1l-.7 .1M133.9 122v.1M134.1 133.9a.29 .29 0 0 1 .5 .1M134.1 135.5l.2-.1 .3 .1M134.1 133.9v1.6M134.6 134h.8M134.6 134v1.6l.8 .1M135.2 121.8l-.2 .2-.3-.1-.8 .1M135.2 121.8v.1"/>
<path d="M135.4 134l.3-.1 .2 .2M135.4 135.7l.3-.2 .2 .2M135.4 134v1.7M135.9 134.1h.9M135.9 134.1v1.6h.9M136.6 121.8l-.3 .1-.2-.1h-.9M136.6 121.8h.8M136.6 121.8h.1M136.8 134.1v1.6M137.3 134.1l-.3-.2-.2 .2M137.3 135.7l-.3-.1-.2 .1M137.3 134.1v1.6"/>
<path d="M137.4 121.8l.2 .1 .3-.1 .8 .1M137.4 121.8h.1M138.1 134l-.8 .1M138.1 134v1.7h-.8M138.6 134a.29 .29 0 0 0-.5 0M138.6 135.6l-.3-.1-.2 .1M138.6 134v1.6M138.7 121.9a.37 .37 0 0 0 .6 .1l.7 .1M138.7 121.9h.1M139.4 133.9l-.8 .1M139.4 133.9v1.6l-.8 .1M139.9 133.8a.28 .28 0 0 0-.3-.1 .28 .28 0 0 0-.2 .2"/>
<path d="M139.9 135.4l-.2-.1-.3 .1M139.9 133.8v1.6M140 122.1a.35 .35 0 0 0 .6 .1l.7 .2M140 122.1v.1M140.7 133.6l-.8 .2M140.7 133.6v1.7l-.8 .1M141.2 133.5a.26 .26 0 0 0-.3-.1 .26 .26 0 0 0-.2 .2M141.2 135.1h-.5M141.2 133.5v1.6M141.3 122.4a.32 .32 0 0 0 .2 .2 .32 .32 0 0 0 .3-.1l.6 .2M141.3 122.4v.1M141.9 133.3l-.7 .2"/>
<path d="M141.9 133.3v1.6l-.7 .2M142.3 133.1a.24 .24 0 0 0-.3-.1 .24 .24 0 0 0-.1 .3M142.3 134.8h-.4M142.3 133.1v1.7M142.4 122.7a.29 .29 0 0 0 .2 .3 .29 .29 0 0 0 .3-.1l.6 .3M142.4 122.7v.2M143 132.9l-.7 .2M143 132.9v1.6l-.7 .3M143.4 132.7a.23 .23 0 0 0-.3-.1 .23 .23 0 0 0-.1 .3M143.4 134.3h-.4M143.4 132.7v1.6M143.5 123.2a.26 .26 0 0 0 .1 .3 .26 .26 0 0 0 .4-.1l.5 .3"/>
<path d="M143.5 123.2v.2M144 125.9a10.7 10.7 0 0 0-8.5-2.6 9.1 9.1 0 0 0-6.5 2.7l-.4 .8-.2 .8M144 132.4l-.6 .3M144 132.4v1.6l-.6 .3M144 126.3l-.2-.3 .4-.1 .4 .6 .4 1.2M144 126.3l.4 .9a2.81 2.81 0 0 1-.4 2.4M144 126.3a2.74 2.74 0 0 1 .4 2.4M144.4 132.2h-.4v.2M144.4 133.8h-.4M144.4 132.2v1.6M144.5 128.4a4.7 4.7 0 0 0-3.1-3.2 12.2 12.2 0 0 0-10.9 .7 3.6 3.6 0 0 0-1.7 2.4 5 5 0 0 1 3.8-3.4 11.7 11.7 0 0 1 10.8 1.6l.5 .7 .6 1.3M144.5 123.7v.2l.3 .1 .5 .3"/>
<path d="M144.5 123.7v.3M144.5 128.1a5 5 0 0 0-3.6-3.6 11.8 11.8 0 0 0-10.9 1.3 3 3 0 0 0-1.1 3.3M144.9 131.8l-.5 .4M144.9 131.8v1.6l-.5 .4M145.3 131.6h-.4v.2M145.3 133.2h-.4M145.3 131.6v1.6M145.3 124.3v.2l.3 .1 .4 .4M145.3 124.3v.3M145.7 131.2l-.4 .4M145.7 131.2v1.6l-.4 .4M146 130.9l-.4 .1 .1 .2"/>
<path d="M146 132.6h-.3M146 130.9v1.7M146 125a.24 .24 0 0 0 0 .3 .24 .24 0 0 0 .3 0l.3 .4M146 125v.2M146.4 130.5l-.4 .4M146.4 130.5v1.6l-.4 .5M146.6 130.2l-.4 .1 .2 .2M146.6 131.9h-.2M146.6 130.2v1.7M146.6 125.7l-.2 .2 .4 .1 .2 .4M146.6 125.7v.3M146.8 129.8l-.2 .4"/>
<path d="M146.8 129.8v1.6l-.2 .5M147 129.5l-.3 .1 .1 .2M147 131.1h-.2M147 129.5v1.6M147 126.4l-.2 .2 .3 .1 .2 .5M147 126.4v.3M147.2 129l-.2 .5M147.2 129v1.7l-.2 .4M147.2 128.7l-.3 .2 .3 .1M147.2 128.7v1.7M147.2 130.4h.1M147.3 127.2l-.3 .1a.44 .44 0 0 1 .3 .4 .44 .44 0 0 1-.2 .5l.2 .1-.1 .4"/>
<path d="M147.3 127.2v.3M147.3 129.6h.1M147.3 127.9l-.1 2.5M150.8 120.3a9.1 9.1 0 0 0 4.7-8 7.9 7.9 0 0 1-4 7.7l-.7 .3M151 121.1l.6 .9 .8 .5"/>
</g>
<g font-size="8.5">
<text x="206.1" y="174.2">VALVE, 3way</text>
<text x="198.9" y="195.5">A</text>
<text x="257.5" y="195.4">8</text>
</g>
<g font-size="8.1">
<text x="67.6" y="8.9">2</text>
<text x="207.3" y="8.9">1</text>
<text x="4.4" y="56.1">B</text>
<text x="270.4" y="56.1">B</text>
<text x="3.7" y="164.1">A</text>
<text x="269.7" y="164.1">A</text>
<text x="67.6" y="212.4">2</text>
<text x="207.3" y="212.4">1</text>
</g>
<g font-size="4.2">
<text x="196.2" y="17.9">ITEM NO.</text>
<text x="222.4" y="17.9">DESCRIPTION</text>
<text x="257" y="17.9">QTY.</text>
<text x="204.1" y="25.2">1</text>
<text x="222.5" y="25.2">VALVE BODY</text>
<text x="260.4" y="25.2">1</text>
<text x="204.1" y="32.6">2</text>
<text x="221.9" y="32.6">VALVE COCK</text>
<text x="260.4" y="32.6">1</text>
<text x="204.1" y="39.9">3</text>
<text x="216.7" y="39.9">(TPE) RING GASKET</text>
<text x="260.4" y="39.9">1</text>
<text x="204.1" y="47.2">4</text>
<text x="215.3" y="47.2">FIX (LOCKING) RING</text>
<text x="260.4" y="47.2">1</text>
<text x="100" y="54.5">2</text>
<text x="100" y="78.7">3</text>
<text x="100" y="102.9">1</text>
<text x="100" y="127.1">4</text>
</g>
<g font-size="3.4">
<text x="197.8" y="166">TITLE:</text>
<text x="198.7" y="188.1">SIZE</text>
<text x="207.5" y="188.1">DWG. NO.</text>
<text x="256.5" y="188.2">REV</text>
<text x="198.8" y="201.7">SCALE: 2:3</text>
<text x="217.7" y="201.8">WEIGHT:</text>
<text x="244.5" y="201.7">SHEET 2 OF 6</text>
</g>
<g font-size="2.5">
<text x="173.6" y="161.3">SAYED K</text>
<text x="172.2" y="166.1">BURHAN Q</text>
</g>
<text font-size="2.4" x="119.8" y="156.2">UNLESS OTHERWISE SPECIFIED:</text>
<g font-size="2.2">
<text x="119.5" y="161.8">DIMENSIONS ARE IN MM</text>
<text x="154.8" y="161.4">DESIGN FROM</text>
<text x="175.4" y="156.6">NAME</text>
<text x="187.9" y="156.7">DATE</text>
<text x="119.5" y="164.4">TOLERANCES:</text>
<text x="119.5" y="167.1">FRACTIONAL</text>
<text x="154.9" y="166.3">DRAWN BY</text>
<text x="119.5" y="169.7">ANGULAR: MACH</text>
<text x="119.5" y="172.4">TWO PLACE DECIMAL</text>
<text x="142.5" y="169.7">BEND</text>
<text x="154.8" y="171">ENG APPR.</text>
<text x="119.5" y="175">THREE PLACE DECIMAL</text>
<text x="154.9" y="175.7">MFG APPR.</text>
<text x="154.9" y="180.4">Q.A.</text>
<text x="154.9" y="184.6">COMMENTS:</text>
</g>
<g font-size="2.1">
<text x="75.5" y="195.7">NEXT ASSY</text>
<text x="100.9" y="195.7">USED ON</text>
<text x="86.9" y="201.5">APPLICATION</text>
<text x="123.1" y="201.6">DO NOT SCALE DRAWING</text>
</g>
<g font-size="2">
<text x="119.2" y="180.6">INTERPRET GEOMETRIC</text>
<text x="119.2" y="183.1">TOLERANCING PER:</text>
<text x="119.1" y="186.7">MATERIAL</text>
<text x="119.1" y="193.5">FINISH</text>
</g>
</svg>
